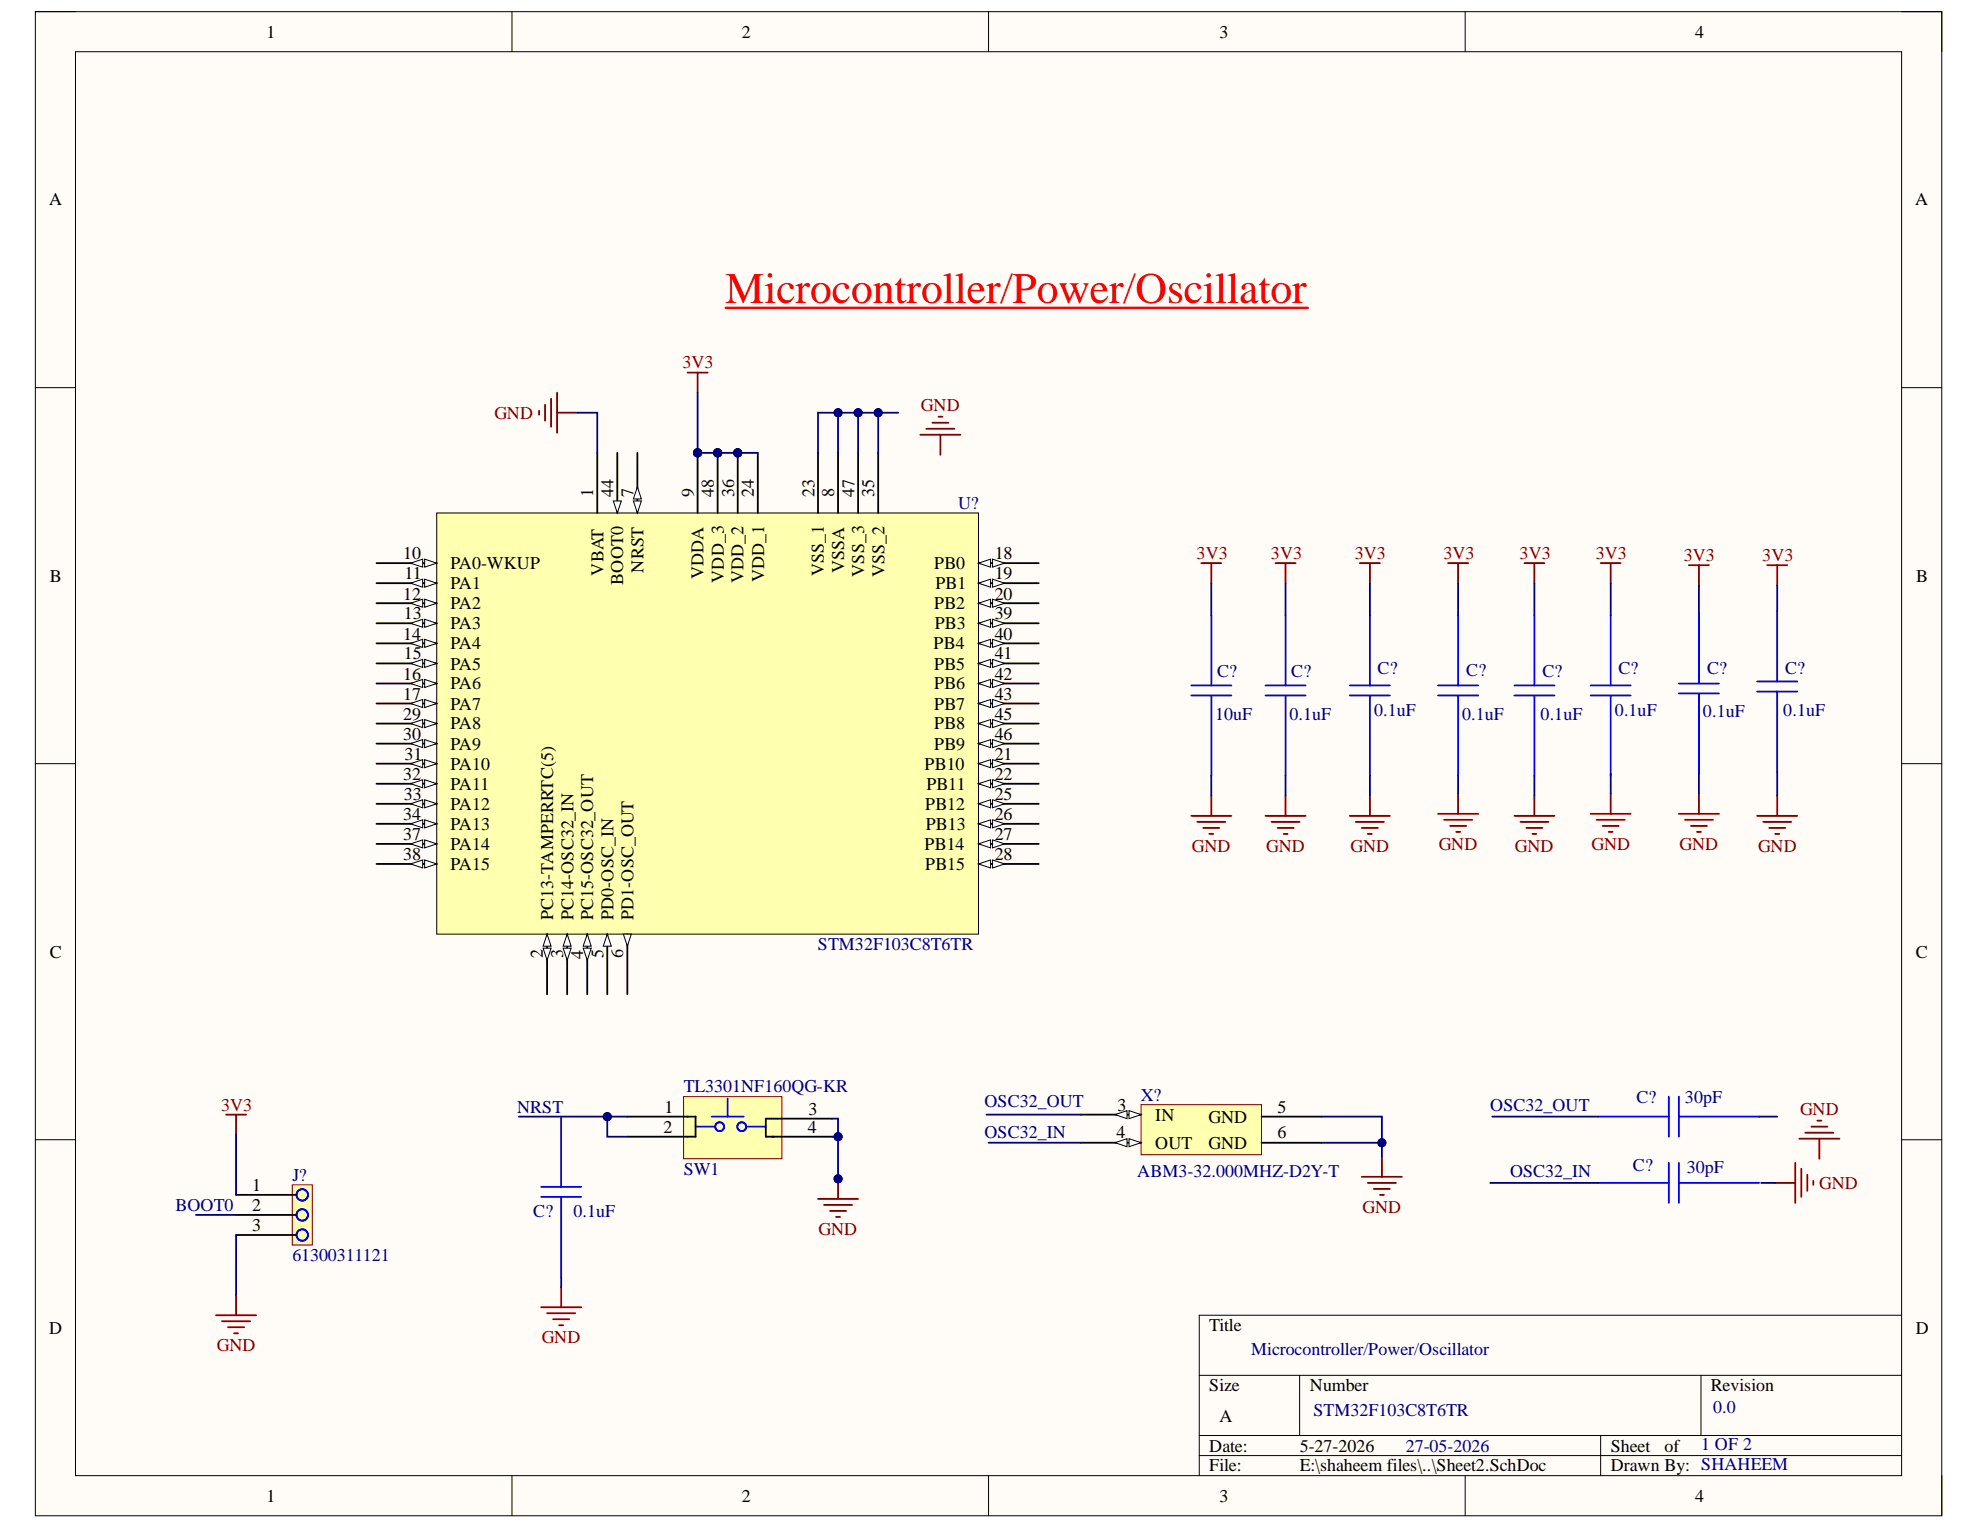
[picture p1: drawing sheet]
<svg xmlns="http://www.w3.org/2000/svg" width="279mm" height="216mm" viewBox="0 0 279 216" stroke-linecap="round" stroke-linejoin="round" font-family="sans-serif">
<path d="M5 1.6h269v212.3h-269z" fill-rule="evenodd" fill="#fffcf8"/>
<path d="M5 1.6h269v212.3h-269z" fill="none" stroke="#000" stroke-width=".14"/>
<path d="M10.7 7.3h257.6v200.9h-257.6z" fill-rule="evenodd" fill="#fffcf8"/>
<g fill="none" stroke="#000" stroke-width=".14">
<path d="M5 1.6h5.7M10.7 7.3h257.6v200.9h-257.6zM72.2 1.6v5.7M139.5 1.6v5.7M206.8 1.6v5.7M268.3 1.6h5.7v5.7M5 54.7h5.7M268.3 54.7h5.7M5 107.8h5.7M268.3 107.8h5.7M5 160.8h5.7M268.3 160.8h5.7"/>
<path d="M169.2 194.1h99.1M183.4 194.1v8.5M240 194.1v8.5M268.3 185.6h-99.1v22.6M72.2 208.2v5.7M139.5 208.2v5.7M169.2 202.6h99.1M169.2 205.4h99.1M206.8 208.2v5.7M225.9 202.6v5.6M274 208.2v5.7"/>
</g>
<path d="M102.4 43.4h82.1" fill="none" stroke="#f00" stroke-width=".34"/>
<path d="M61.6 72.4h76.5v59.4h-76.5z" fill-rule="evenodd" fill="#ffffb0"/>
<path d="M61.6 72.4h76.5v59.4h-76.5z" fill="none" stroke="#000" stroke-width=".14"/>
<path d="M53.1 79.5h8.5M84.3 63.9v8.5M118.3 63.9v8.5" fill="none" stroke="#000" stroke-width=".25"/>
<path d="M59.9 78.9l1.7 .6-1.7 .5z" fill="#f8fcff"/>
<path d="M59.9 78.9l1.7 .6-1.7 .5z" fill="none" stroke="#000" stroke-width=".14"/>
<path d="M57.9 79.5l1.7-.6v1.1z" fill="#f8fcff"/>
<path d="M57.9 79.5l1.7-.6v1.1z" fill="none" stroke="#000" stroke-width=".14"/>
<path d="M53.1 82.3h8.5" fill="none" stroke="#000" stroke-width=".25"/>
<path d="M59.9 81.7l1.7 .6-1.7 .6z" fill="#f8fcff"/>
<path d="M59.9 81.7l1.7 .6-1.7 .6z" fill="none" stroke="#000" stroke-width=".14"/>
<path d="M57.9 82.3l1.7-.6v1.2z" fill="#f8fcff"/>
<path d="M57.9 82.3l1.7-.6v1.2z" fill="none" stroke="#000" stroke-width=".14"/>
<path d="M53.1 85.1h8.5" fill="none" stroke="#000" stroke-width=".25"/>
<path d="M59.9 84.6l1.7 .5-1.7 .6z" fill="#f8fcff"/>
<path d="M59.9 84.6l1.7 .5-1.7 .6z" fill="none" stroke="#000" stroke-width=".14"/>
<path d="M57.9 85.1l1.7-.5v1.1z" fill="#f8fcff"/>
<path d="M57.9 85.1l1.7-.5v1.1z" fill="none" stroke="#000" stroke-width=".14"/>
<path d="M53.1 88h8.5" fill="none" stroke="#000" stroke-width=".25"/>
<path d="M59.9 87.4l1.7 .6-1.7 .5z" fill="#f8fcff"/>
<path d="M59.9 87.4l1.7 .6-1.7 .5z" fill="none" stroke="#000" stroke-width=".14"/>
<path d="M57.9 88l1.7-.6v1.1z" fill="#f8fcff"/>
<path d="M57.9 88l1.7-.6v1.1z" fill="none" stroke="#000" stroke-width=".14"/>
<path d="M53.1 90.8h8.5" fill="none" stroke="#000" stroke-width=".25"/>
<path d="M59.9 90.2l1.7 .6-1.7 .5z" fill="#f8fcff"/>
<path d="M59.9 90.2l1.7 .6-1.7 .5z" fill="none" stroke="#000" stroke-width=".14"/>
<path d="M57.9 90.8l1.7-.6v1.1z" fill="#f8fcff"/>
<path d="M57.9 90.8l1.7-.6v1.1z" fill="none" stroke="#000" stroke-width=".14"/>
<path d="M53.1 93.6h8.5" fill="none" stroke="#000" stroke-width=".25"/>
<path d="M59.9 93.1l1.7 .5-1.7 .6z" fill="#f8fcff"/>
<path d="M59.9 93.1l1.7 .5-1.7 .6z" fill="none" stroke="#000" stroke-width=".14"/>
<path d="M57.9 93.6l1.7-.5v1.1z" fill="#f8fcff"/>
<path d="M57.9 93.6l1.7-.5v1.1z" fill="none" stroke="#000" stroke-width=".14"/>
<path d="M53.1 96.4h8.5" fill="none" stroke="#000" stroke-width=".25"/>
<path d="M59.9 95.9l1.7 .5-1.7 .6z" fill="#f8fcff"/>
<path d="M59.9 95.9l1.7 .5-1.7 .6z" fill="none" stroke="#000" stroke-width=".14"/>
<path d="M57.9 96.4l1.7-.5v1.1z" fill="#f8fcff"/>
<path d="M57.9 96.4l1.7-.5v1.1z" fill="none" stroke="#000" stroke-width=".14"/>
<path d="M53.1 99.3h8.5" fill="none" stroke="#000" stroke-width=".25"/>
<path d="M59.9 98.7l1.7 .6-1.7 .5z" fill="#f8fcff"/>
<path d="M59.9 98.7l1.7 .6-1.7 .5z" fill="none" stroke="#000" stroke-width=".14"/>
<path d="M57.9 99.3l1.7-.6v1.1z" fill="#f8fcff"/>
<path d="M57.9 99.3l1.7-.6v1.1z" fill="none" stroke="#000" stroke-width=".14"/>
<path d="M138.1 79.5h8.5" fill="none" stroke="#000" stroke-width=".25"/>
<path d="M138.1 79.5l1.7-.6v1.1z" fill="#f8fcff"/>
<path d="M138.1 79.5l1.7-.6v1.1z" fill="none" stroke="#000" stroke-width=".14"/>
<path d="M140.1 78.9l1.7 .6-1.7 .5z" fill="#f8fcff"/>
<path d="M140.1 78.9l1.7 .6-1.7 .5z" fill="none" stroke="#000" stroke-width=".14"/>
<path d="M138.1 82.3h8.5" fill="none" stroke="#000" stroke-width=".25"/>
<path d="M138.1 82.3l1.7-.6v1.2z" fill="#f8fcff"/>
<path d="M138.1 82.3l1.7-.6v1.2z" fill="none" stroke="#000" stroke-width=".14"/>
<path d="M140.1 81.7l1.7 .6-1.7 .6z" fill="#f8fcff"/>
<path d="M140.1 81.7l1.7 .6-1.7 .6z" fill="none" stroke="#000" stroke-width=".14"/>
<path d="M138.1 85.1h8.5" fill="none" stroke="#000" stroke-width=".25"/>
<path d="M138.1 85.1l1.7-.5v1.1z" fill="#f8fcff"/>
<path d="M138.1 85.1l1.7-.5v1.1z" fill="none" stroke="#000" stroke-width=".14"/>
<path d="M140.1 84.6l1.7 .5-1.7 .6z" fill="#f8fcff"/>
<path d="M140.1 84.6l1.7 .5-1.7 .6z" fill="none" stroke="#000" stroke-width=".14"/>
<path d="M138.1 107.8h8.5" fill="none" stroke="#000" stroke-width=".25"/>
<path d="M138.1 107.8l1.7-.6v1.1z" fill="#f8fcff"/>
<path d="M138.1 107.8l1.7-.6v1.1z" fill="none" stroke="#000" stroke-width=".14"/>
<path d="M140.1 107.2l1.7 .6-1.7 .5z" fill="#f8fcff"/>
<path d="M140.1 107.2l1.7 .6-1.7 .5z" fill="none" stroke="#000" stroke-width=".14"/>
<path d="M138.1 110.6h8.5" fill="none" stroke="#000" stroke-width=".25"/>
<path d="M138.1 110.6l1.7-.6v1.2z" fill="#f8fcff"/>
<path d="M138.1 110.6l1.7-.6v1.2z" fill="none" stroke="#000" stroke-width=".14"/>
<path d="M140.1 110l1.7 .6-1.7 .6z" fill="#f8fcff"/>
<path d="M140.1 110l1.7 .6-1.7 .6z" fill="none" stroke="#000" stroke-width=".14"/>
<path d="M115.4 63.9v8.5M138.1 113.4h8.5" fill="none" stroke="#000" stroke-width=".25"/>
<path d="M138.1 113.4l1.7-.5v1.1z" fill="#f8fcff"/>
<path d="M138.1 113.4l1.7-.5v1.1z" fill="none" stroke="#000" stroke-width=".14"/>
<path d="M140.1 112.9l1.7 .5-1.7 .6z" fill="#f8fcff"/>
<path d="M140.1 112.9l1.7 .5-1.7 .6z" fill="none" stroke="#000" stroke-width=".14"/>
<path d="M138.1 116.3h8.5" fill="none" stroke="#000" stroke-width=".25"/>
<path d="M138.1 116.3l1.7-.6v1.1z" fill="#f8fcff"/>
<path d="M138.1 116.3l1.7-.6v1.1z" fill="none" stroke="#000" stroke-width=".14"/>
<path d="M140.1 115.7l1.7 .6-1.7 .5z" fill="#f8fcff"/>
<path d="M140.1 115.7l1.7 .6-1.7 .5z" fill="none" stroke="#000" stroke-width=".14"/>
<path d="M138.1 119.1h8.5" fill="none" stroke="#000" stroke-width=".25"/>
<path d="M138.1 119.1l1.7-.6v1.1z" fill="#f8fcff"/>
<path d="M138.1 119.1l1.7-.6v1.1z" fill="none" stroke="#000" stroke-width=".14"/>
<path d="M140.1 118.5l1.7 .6-1.7 .5z" fill="#f8fcff"/>
<path d="M140.1 118.5l1.7 .6-1.7 .5z" fill="none" stroke="#000" stroke-width=".14"/>
<path d="M138.1 121.9h8.5" fill="none" stroke="#000" stroke-width=".25"/>
<path d="M138.1 121.9l1.7-.6v1.2z" fill="#f8fcff"/>
<path d="M138.1 121.9l1.7-.6v1.2z" fill="none" stroke="#000" stroke-width=".14"/>
<path d="M140.1 121.3l1.7 .6-1.7 .6z" fill="#f8fcff"/>
<path d="M140.1 121.3l1.7 .6-1.7 .6z" fill="none" stroke="#000" stroke-width=".14"/>
<path d="M53.1 102.1h8.5" fill="none" stroke="#000" stroke-width=".25"/>
<path d="M59.9 101.5l1.7 .6-1.7 .6z" fill="#f8fcff"/>
<path d="M59.9 101.5l1.7 .6-1.7 .6z" fill="none" stroke="#000" stroke-width=".14"/>
<path d="M57.9 102.1l1.7-.6v1.2z" fill="#f8fcff"/>
<path d="M57.9 102.1l1.7-.6v1.2z" fill="none" stroke="#000" stroke-width=".14"/>
<path d="M53.1 104.9h8.5" fill="none" stroke="#000" stroke-width=".25"/>
<path d="M59.9 104.4l1.7 .5-1.7 .6z" fill="#f8fcff"/>
<path d="M59.9 104.4l1.7 .5-1.7 .6z" fill="none" stroke="#000" stroke-width=".14"/>
<path d="M57.9 104.9l1.7-.5v1.1z" fill="#f8fcff"/>
<path d="M57.9 104.9l1.7-.5v1.1z" fill="none" stroke="#000" stroke-width=".14"/>
<path d="M53.1 107.8h8.5" fill="none" stroke="#000" stroke-width=".25"/>
<path d="M59.9 107.2l1.7 .6-1.7 .5z" fill="#f8fcff"/>
<path d="M59.9 107.2l1.7 .6-1.7 .5z" fill="none" stroke="#000" stroke-width=".14"/>
<path d="M57.9 107.8l1.7-.6v1.1z" fill="#f8fcff"/>
<path d="M57.9 107.8l1.7-.6v1.1z" fill="none" stroke="#000" stroke-width=".14"/>
<path d="M53.1 110.6h8.5" fill="none" stroke="#000" stroke-width=".25"/>
<path d="M59.9 110l1.7 .6-1.7 .6z" fill="#f8fcff"/>
<path d="M59.9 110l1.7 .6-1.7 .6z" fill="none" stroke="#000" stroke-width=".14"/>
<path d="M57.9 110.6l1.7-.6v1.2z" fill="#f8fcff"/>
<path d="M57.9 110.6l1.7-.6v1.2z" fill="none" stroke="#000" stroke-width=".14"/>
<path d="M53.1 113.4h8.5" fill="none" stroke="#000" stroke-width=".25"/>
<path d="M59.9 112.9l1.7 .5-1.7 .6z" fill="#f8fcff"/>
<path d="M59.9 112.9l1.7 .5-1.7 .6z" fill="none" stroke="#000" stroke-width=".14"/>
<path d="M57.9 113.4l1.7-.5v1.1z" fill="#f8fcff"/>
<path d="M57.9 113.4l1.7-.5v1.1z" fill="none" stroke="#000" stroke-width=".14"/>
<path d="M53.1 116.3h8.5" fill="none" stroke="#000" stroke-width=".25"/>
<path d="M59.9 115.7l1.7 .6-1.7 .5z" fill="#f8fcff"/>
<path d="M59.9 115.7l1.7 .6-1.7 .5z" fill="none" stroke="#000" stroke-width=".14"/>
<path d="M57.9 116.3l1.7-.6v1.1z" fill="#f8fcff"/>
<path d="M57.9 116.3l1.7-.6v1.1z" fill="none" stroke="#000" stroke-width=".14"/>
<path d="M123.9 63.9v8.5M53.1 119.1h8.5" fill="none" stroke="#000" stroke-width=".25"/>
<path d="M59.9 118.5l1.7 .6-1.7 .5z" fill="#f8fcff"/>
<path d="M59.9 118.5l1.7 .6-1.7 .5z" fill="none" stroke="#000" stroke-width=".14"/>
<path d="M57.9 119.1l1.7-.6v1.1z" fill="#f8fcff"/>
<path d="M57.9 119.1l1.7-.6v1.1z" fill="none" stroke="#000" stroke-width=".14"/>
<path d="M53.1 121.9h8.5" fill="none" stroke="#000" stroke-width=".25"/>
<path d="M59.9 121.3l1.7 .6-1.7 .6z" fill="#f8fcff"/>
<path d="M59.9 121.3l1.7 .6-1.7 .6z" fill="none" stroke="#000" stroke-width=".14"/>
<path d="M57.9 121.9l1.7-.6v1.2z" fill="#f8fcff"/>
<path d="M57.9 121.9l1.7-.6v1.2z" fill="none" stroke="#000" stroke-width=".14"/>
<path d="M138.1 88h8.5" fill="none" stroke="#000" stroke-width=".25"/>
<path d="M138.1 88l1.7-.6v1.1z" fill="#f8fcff"/>
<path d="M138.1 88l1.7-.6v1.1z" fill="none" stroke="#000" stroke-width=".14"/>
<path d="M140.1 87.4l1.7 .6-1.7 .5z" fill="#f8fcff"/>
<path d="M140.1 87.4l1.7 .6-1.7 .5z" fill="none" stroke="#000" stroke-width=".14"/>
<path d="M138.1 90.8h8.5" fill="none" stroke="#000" stroke-width=".25"/>
<path d="M138.1 90.8l1.7-.6v1.1z" fill="#f8fcff"/>
<path d="M138.1 90.8l1.7-.6v1.1z" fill="none" stroke="#000" stroke-width=".14"/>
<path d="M140.1 90.2l1.7 .6-1.7 .5z" fill="#f8fcff"/>
<path d="M140.1 90.2l1.7 .6-1.7 .5z" fill="none" stroke="#000" stroke-width=".14"/>
<path d="M138.1 93.6h8.5" fill="none" stroke="#000" stroke-width=".25"/>
<path d="M138.1 93.6l1.7-.5v1.1z" fill="#f8fcff"/>
<path d="M138.1 93.6l1.7-.5v1.1z" fill="none" stroke="#000" stroke-width=".14"/>
<path d="M140.1 93.1l1.7 .5-1.7 .6z" fill="#f8fcff"/>
<path d="M140.1 93.1l1.7 .5-1.7 .6z" fill="none" stroke="#000" stroke-width=".14"/>
<path d="M138.1 96.4h8.5" fill="none" stroke="#000" stroke-width=".25"/>
<path d="M138.1 96.4l1.7-.5v1.1z" fill="#f8fcff"/>
<path d="M138.1 96.4l1.7-.5v1.1z" fill="none" stroke="#000" stroke-width=".14"/>
<path d="M140.1 95.9l1.7 .5-1.7 .6z" fill="#f8fcff"/>
<path d="M140.1 95.9l1.7 .5-1.7 .6z" fill="none" stroke="#000" stroke-width=".14"/>
<path d="M138.1 99.3h8.5" fill="none" stroke="#000" stroke-width=".25"/>
<path d="M138.1 99.3l1.7-.6v1.1z" fill="#f8fcff"/>
<path d="M138.1 99.3l1.7-.6v1.1z" fill="none" stroke="#000" stroke-width=".14"/>
<path d="M140.1 98.7l1.7 .6-1.7 .5z" fill="#f8fcff"/>
<path d="M140.1 98.7l1.7 .6-1.7 .5z" fill="none" stroke="#000" stroke-width=".14"/>
<path d="M138.1 102.1h8.5" fill="none" stroke="#000" stroke-width=".25"/>
<path d="M138.1 102.1l1.7-.6v1.2z" fill="#f8fcff"/>
<path d="M138.1 102.1l1.7-.6v1.2z" fill="none" stroke="#000" stroke-width=".14"/>
<path d="M140.1 101.5l1.7 .6-1.7 .6z" fill="#f8fcff"/>
<path d="M140.1 101.5l1.7 .6-1.7 .6z" fill="none" stroke="#000" stroke-width=".14"/>
<path d="M138.1 104.9h8.5" fill="none" stroke="#000" stroke-width=".25"/>
<path d="M138.1 104.9l1.7-.5v1.1z" fill="#f8fcff"/>
<path d="M138.1 104.9l1.7-.5v1.1z" fill="none" stroke="#000" stroke-width=".14"/>
<path d="M140.1 104.4l1.7 .5-1.7 .6z" fill="#f8fcff"/>
<path d="M140.1 104.4l1.7 .5-1.7 .6z" fill="none" stroke="#000" stroke-width=".14"/>
<path d="M121.1 63.9v8.5" fill="none" stroke="#000" stroke-width=".25"/>
<path d="M76.1 58v.5M76.9 57.1v2.3M77.8 56.3v3.9M78.6 55.4v5.7M78.6 58.2h2.8M97 52.6h2.9M98.4 52.6v2.8M131.6 59.7h2.2M132.4 58.8h.6M129.9 61.4h5.6M130.7 60.5h4M132.7 61.4v2.8" fill="none" stroke="#800000" stroke-width=".25"/>
<path d="M41.2 167.2h2.9v8.5h-2.9z" fill-rule="evenodd" fill="#ffffb0"/>
<path d="M41.2 167.2h2.9v8.5h-2.9z" fill="none" stroke="#800000" stroke-width=".14"/>
<g fill="none" stroke="#00f" stroke-width=".25">
<circle cx="42.7" cy="171.4" r=".81"/>
<circle cx="42.7" cy="168.6" r=".81"/>
<circle cx="42.7" cy="174.3" r=".81"/>
</g>
<path d="M33.3 168.6h8.5M33.3 171.4h8.5M33.3 174.3h8.5" fill="none" stroke="#000" stroke-width=".25"/>
<path d="M31.9 157.3h2.8M33.3 157.3v2.8M30.5 185.6h5.6M31.3 186.4h4M32.2 187.3h2.2M33 188.1h.6M33.3 182.8v2.8" fill="none" stroke="#800000" stroke-width=".25"/>
<path d="M96.5 154.7h13.8v8.8h-13.8z" fill-rule="evenodd" fill="#ffffb0"/>
<path d="M96.5 154.7h13.8v8.8h-13.8z" fill="none" stroke="#800000" stroke-width=".14"/>
<g fill="none" stroke="#00f" stroke-width=".25">
<path d="M79.2 157.6v9.9M98.2 159h2.5M100.4 157.6h4.6M102.7 155v2.6M105.5 159h2.6M76.3 167.5h5.7M76.3 168.9h5.7M79.2 168.9v11.3"/>
<circle cx="101.6" cy="159" r=".63"/>
<circle cx="104.7" cy="159" r=".63"/>
</g>
<path d="M88.5 157.6h9.7v2.8h-9.7M117.4 157.9h-9.3v2.5h9.3" fill="none" stroke="#000" stroke-width=".25"/>
<path d="M115.4 169.2h5.7M116.3 170h3.9M117.1 170.9h2.3M118 171.7h.5M118.3 166.3v2.9M76.4 184.5h5.6M77.2 185.3h4M78.1 186.2h2.2M78.9 187h.6M79.2 181.6v2.9" fill="none" stroke="#800000" stroke-width=".25"/>
<circle cx="118.3" cy="166.3" r=".57" fill="#000080"/>
<circle cx="118.3" cy="166.3" r=".57" fill="none" stroke="#000080" stroke-width=".14"/>
<g fill="none" stroke="#00f" stroke-width=".25">
<path d="M168.1 96.7h5.7M168.1 98.1h5.7M170.9 86.8v9.9M170.9 98.1v11.4M178.6 96.7h5.6M178.6 98.1h5.6M181.4 86.8v9.9M181.4 98.1v11.4M190.5 96.7h5.6M190.5 98.1h5.6M193.3 86.8v9.9M193.3 98.1v11.4"/>
<path d="M202.9 96.7h5.7M202.9 98.1h5.7M205.8 86.8v9.9M205.8 98.1v11.4M213.7 96.7h5.6M213.7 98.1h5.6M216.5 86.8v9.9M216.5 98.1v11.4M224.5 96.7h5.6M224.5 98.1h5.6M227.3 86.8v9.9M227.3 98.1v11.4"/>
<path d="M236.9 96.5h5.7M236.9 97.9h5.7M239.7 86.5v10M239.7 97.9v11.3M248 96.2h5.6M248 97.6h5.6M250.8 86.3v9.9M250.8 97.6v11.3"/>
</g>
<g fill="none" stroke="#800000" stroke-width=".25">
<path d="M169.5 79.5h2.8M170.9 79.5v2.8M180 79.5h2.8M181.4 79.5v2.8M191.9 79.5h2.8M193.3 79.5v2.8M204.3 79.5h2.9M205.8 79.5v2.8M215.1 79.5h2.8M216.5 79.5v2.8M225.9 79.5h2.8M227.3 79.5v2.8"/>
<path d="M238.3 79.8h2.9M239.7 79.8v2.8M249.4 79.8h2.8M250.8 79.8v2.8M168.1 115.1h5.7M169 116h3.9M169.8 116.8h2.3M170.6 117.7h.6M170.9 112.3v2.8M178.6 115.1h5.6M179.4 116h4M180.3 116.8h2.2"/>
<path d="M181.1 117.7h.6M181.4 112.3v2.8M190.5 115.1h5.6M191.3 116h4M192.2 116.8h2.2M193 117.7h.6M193.3 112.3v2.8M202.9 114.8h5.7M203.8 115.7h3.9M204.6 116.5h2.3M205.5 117.4h.5M205.8 112v2.8"/>
<path d="M213.7 115.1h5.6M214.5 116h4M215.4 116.8h2.3M216.2 117.7h.6M216.5 112.3v2.8M224.5 114.8h5.6M225.3 115.7h4M226.1 116.5h2.3M227 117.4h.6M227.3 112v2.8M236.9 114.8h5.7M237.8 115.7h3.9"/>
<path d="M238.6 116.5h2.3M239.5 117.4h.5M239.7 112v2.8M248 115.1h5.6M248.8 116h4M249.7 116.8h2.2M250.5 117.7h.6M250.8 112.3v2.8"/>
</g>
<path d="M161 155.9h17v7h-17z" fill-rule="evenodd" fill="#ffffb0"/>
<path d="M161 155.9h17v7h-17z" fill="none" stroke="#800000" stroke-width=".14"/>
<path d="M152.5 157.3h8.5" fill="none" stroke="#000" stroke-width=".25"/>
<path d="M159.3 156.7l1.7 .6-1.7 .6z" fill="#f8fcff"/>
<path d="M159.3 156.7l1.7 .6-1.7 .6z" fill="none" stroke="#000" stroke-width=".14"/>
<path d="M157.3 157.3l1.7-.6v1.2z" fill="#f8fcff"/>
<path d="M157.3 157.3l1.7-.6v1.2z" fill="none" stroke="#000" stroke-width=".14"/>
<path d="M152.5 161.3h8.5" fill="none" stroke="#000" stroke-width=".25"/>
<path d="M159.3 160.7l1.7 .6-1.7 .5z" fill="#f8fcff"/>
<path d="M159.3 160.7l1.7 .6-1.7 .5z" fill="none" stroke="#000" stroke-width=".14"/>
<path d="M157.3 161.3l1.7-.6v1.1z" fill="#f8fcff"/>
<path d="M157.3 161.3l1.7-.6v1.1z" fill="none" stroke="#000" stroke-width=".14"/>
<path d="M178 157.6h8.5M178 161.3h8.5" fill="none" stroke="#000" stroke-width=".25"/>
<path d="M225.6 157.6h9.9M235.5 154.7v5.7M236.9 154.7v5.7M236.9 157.6h11.3M225.6 166.9h9.9M235.5 164.1v5.6M236.9 164.1v5.6M236.9 166.9h11.3" fill="none" stroke="#00f" stroke-width=".25"/>
<g fill="none" stroke="#800000" stroke-width=".25">
<path d="M254.7 159.8h4M255.6 159h2.3M256.4 158.1h.6M192.2 166.1h5.6M193 166.9h4M193.9 167.8h2.2M194.7 168.6h.6M195 163.2v2.9M250.5 166.9h2.8M253.3 164.1v5.6M253.9 160.7h5.7M254.2 164.9v4"/>
<path d="M255 165.8v2.2M255.9 166.6v.6M256.7 160.7v2.8"/>
</g>
<path d="M118.3 58.2v5.7" fill="none" stroke="#000080" stroke-width=".25"/>
<circle cx="118.3" cy="58.2" r=".57" fill="#000080"/>
<circle cx="118.3" cy="58.2" r=".57" fill="none" stroke="#000080" stroke-width=".14"/>
<path d="M121.1 58.2v5.7" fill="none" stroke="#000080" stroke-width=".25"/>
<circle cx="121.1" cy="58.2" r=".57" fill="#000080"/>
<circle cx="121.1" cy="58.2" r=".57" fill="none" stroke="#000080" stroke-width=".14"/>
<path d="M123.9 58.2v5.7" fill="none" stroke="#000080" stroke-width=".25"/>
<circle cx="123.9" cy="58.2" r=".57" fill="#000080"/>
<circle cx="123.9" cy="58.2" r=".57" fill="none" stroke="#000080" stroke-width=".14"/>
<path d="M98.4 55.4v8.5M126.8 58.2h-11.4v5.7" fill="none" stroke="#000080" stroke-width=".25"/>
<circle cx="123.9" cy="58.2" r=".57" fill="#000080"/>
<circle cx="123.9" cy="58.2" r=".57" fill="none" stroke="#000080" stroke-width=".14"/>
<circle cx="121.1" cy="58.2" r=".57" fill="#000080"/>
<circle cx="121.1" cy="58.2" r=".57" fill="none" stroke="#000080" stroke-width=".14"/>
<circle cx="118.3" cy="58.2" r=".57" fill="#000080"/>
<circle cx="118.3" cy="58.2" r=".57" fill="none" stroke="#000080" stroke-width=".14"/>
<path d="M81.4 58.2h2.9v5.7M73.2 157.6h15.3M27.6 171.4h5.7M33.3 160.1v8.5M33.3 174.3v8.5" fill="none" stroke="#000080" stroke-width=".25"/>
<circle cx="85.7" cy="157.6" r=".57" fill="#000080"/>
<circle cx="85.7" cy="157.6" r=".57" fill="none" stroke="#000080" stroke-width=".14"/>
<path d="M85.7 157.6v2.8h2.8" fill="none" stroke="#000080" stroke-width=".25"/>
<circle cx="85.7" cy="157.6" r=".57" fill="#000080"/>
<circle cx="85.7" cy="157.6" r=".57" fill="none" stroke="#000080" stroke-width=".14"/>
<path d="M117.4 160.4h.9v6.2M79.2 180.2v1.4" fill="none" stroke="#000080" stroke-width=".25"/>
<circle cx="118.3" cy="160.4" r=".57" fill="#000080"/>
<circle cx="118.3" cy="160.4" r=".57" fill="none" stroke="#000080" stroke-width=".14"/>
<circle cx="118.3" cy="166.3" r=".57" fill="#000080"/>
<circle cx="118.3" cy="166.3" r=".57" fill="none" stroke="#000080" stroke-width=".14"/>
<path d="M117.4 157.9h.9v2.5" fill="none" stroke="#000080" stroke-width=".25"/>
<circle cx="118.3" cy="160.4" r=".57" fill="#000080"/>
<circle cx="118.3" cy="160.4" r=".57" fill="none" stroke="#000080" stroke-width=".14"/>
<g fill="none" stroke="#000080" stroke-width=".25">
<path d="M170.9 82.3v4.5M181.4 82.3v4.5M193.3 82.3v4.5M205.8 82.3v4.5M216.5 82.3v4.5M227.3 82.3v4.5M239.7 82.6v3.9M250.8 82.6v3.7M170.9 109.5v2.8M181.4 109.5v2.8M193.3 109.5v2.8M205.8 109.5v2.5"/>
<path d="M216.5 109.5v2.8M227.3 109.2v2.8M239.7 109.2v2.8M250.8 108.9v3.4M139.2 157.3h13.3M186.5 157.6h8.5v5.6M210.6 157.6h15M248.2 157.6h2.6M139.5 161.3h13M210.3 166.9h15.3M248.5 166.9h2"/>
</g>
<circle cx="195" cy="161.3" r=".56" fill="#000080"/>
<circle cx="195" cy="161.3" r=".56" fill="none" stroke="#000080" stroke-width=".14"/>
<path d="M186.5 161.3h8.5" fill="none" stroke="#000080" stroke-width=".25"/>
<circle cx="195" cy="161.3" r=".56" fill="#000080"/>
<circle cx="195" cy="161.3" r=".56" fill="none" stroke="#000080" stroke-width=".14"/>
<g font-size="9.9">
<text x="79.4" y="138.1">PIU?03</text>
<text x="87.8" y="138.1">PIU?06</text>
</g>
<text font-size="9.5" x="89.3" y="70.1">PIU?07</text>
<g font-size="9.5" fill="#000080">
<text x="97.7" y="70.1">PIU?09</text>
<text x="103.4" y="70.1">PIU?036</text>
</g>
<text font-size="6.2" fill="#f00" x="102.4" y="42.8">Microcontroller/Power/Oscillator</text>
<g font-size="2.5">
<text x="37.6" y="5.3">1</text>
<text x="104.7" y="5.3">2</text>
<text x="172.1" y="5.3">3</text>
<text x="239.2" y="5.3">4</text>
<text x="6.9" y="29">A</text>
<text x="270.2" y="29">A</text>
<text x="83.7" y="70.1" transform="rotate(-90 83.7 70.1)">1</text>
<text x="86.6" y="70.1" transform="rotate(-90 86.6 70.1)">44</text>
<text x="89.4" y="70.1" transform="rotate(-90 89.4 70.1)">7</text>
<text x="97.9" y="70.1" transform="rotate(-90 97.9 70.1)">9</text>
<text x="100.7" y="70.1" transform="rotate(-90 100.7 70.1)">48</text>
<text x="103.6" y="70.1" transform="rotate(-90 103.6 70.1)">36</text>
<text x="106.4" y="70.1" transform="rotate(-90 106.4 70.1)">24</text>
<text x="114.9" y="70.1" transform="rotate(-90 114.9 70.1)">23</text>
<text x="117.7" y="70.1" transform="rotate(-90 117.7 70.1)">8</text>
<text x="120.6" y="70.1" transform="rotate(-90 120.6 70.1)">47</text>
<text x="123.4" y="70.1" transform="rotate(-90 123.4 70.1)">35</text>
<text x="7" y="82.1">B</text>
<text x="56.9" y="78.9">10</text>
<text x="57.1" y="81.7">11</text>
<text x="63.6" y="80.3">PA0-WKUP</text>
<text x="63.6" y="83.2">PA1</text>
<text x="85.1" y="81.2" transform="rotate(-90 85.1 81.2)">VBAT</text>
<text x="87.9" y="82.5" transform="rotate(-90 87.9 82.5)">BOOT0</text>
<text x="90.8" y="80.8" transform="rotate(-90 90.8 80.8)">NRST</text>
<text x="99.3" y="81.7" transform="rotate(-90 99.3 81.7)">VDDA</text>
<text x="102.1" y="82.2" transform="rotate(-90 102.1 82.2)">VDD_3</text>
<text x="104.9" y="82.3" transform="rotate(-90 104.9 82.3)">VDD_2</text>
<text x="107.8" y="82.1" transform="rotate(-90 107.8 82.1)">VDD_1</text>
<text x="116.3" y="81.3" transform="rotate(-90 116.3 81.3)">VSS_1</text>
<text x="119.1" y="80.9" transform="rotate(-90 119.1 80.9)">VSSA</text>
<text x="121.9" y="81.4" transform="rotate(-90 121.9 81.4)">VSS_3</text>
<text x="124.8" y="81.5" transform="rotate(-90 124.8 81.5)">VSS_2</text>
<text x="131.8" y="80.3">PB0</text>
<text x="132" y="83.2">PB1</text>
<text x="140.4" y="78.9">18</text>
<text x="140.4" y="81.7">19</text>
<text x="270.4" y="82.1">B</text>
<text x="56.9" y="84.6">12</text>
<text x="57" y="87.4">13</text>
<text x="63.6" y="86">PA2</text>
<text x="63.6" y="88.8">PA3</text>
<text x="131.8" y="86">PB2</text>
<text x="131.9" y="88.8">PB3</text>
<text x="140.4" y="84.6">20</text>
<text x="140.4" y="87.4">39</text>
<text x="56.9" y="90.3">14</text>
<text x="56.9" y="95.9">16</text>
<text x="57" y="93.1">15</text>
<text x="63.6" y="91.6">PA4</text>
<text x="63.6" y="94.5">PA5</text>
<text x="131.7" y="91.6">PB4</text>
<text x="131.8" y="94.5">PB5</text>
<text x="140.4" y="90.3">40</text>
<text x="140.4" y="93.1">41</text>
<text x="140.4" y="95.9">42</text>
<text x="56.9" y="98.7">17</text>
<text x="56.9" y="101.6">29</text>
<text x="63.6" y="97.3">PA6</text>
<text x="63.6" y="100.1">PA7</text>
<text x="131.8" y="97.3">PB6</text>
<text x="131.8" y="100.1">PB7</text>
<text x="140.4" y="98.7">43</text>
<text x="140.4" y="101.6">45</text>
<text x="56.9" y="104.4">30</text>
<text x="57.1" y="107.2">31</text>
<text x="63.6" y="102.9">PA8</text>
<text x="63.6" y="105.8">PA9</text>
<text x="131.8" y="102.9">PB8</text>
<text x="131.8" y="105.8">PB9</text>
<text x="140.4" y="107.2">21</text>
<text x="140.4" y="104.4">46</text>
<text x="56.9" y="110">32</text>
<text x="57" y="112.8">33</text>
<text x="63.6" y="108.6">PA10</text>
<text x="63.6" y="111.5">PA11</text>
<text x="130.5" y="108.6">PB10</text>
<text x="130.7" y="111.5">PB11</text>
<text x="140.4" y="110">22</text>
<text x="140.4" y="112.8">25</text>
<text x="56.9" y="115.7">34</text>
<text x="56.9" y="118.5">37</text>
<text x="63.6" y="114.3">PA12</text>
<text x="63.6" y="117.1">PA13</text>
<text x="63.6" y="119.9">PA14</text>
<text x="130.5" y="119.9">PB14</text>
<text x="130.6" y="114.3">PB12</text>
<text x="130.6" y="117.1">PB13</text>
<text x="140.4" y="115.7">26</text>
<text x="140.4" y="118.5">27</text>
<text x="56.9" y="121.4">38</text>
<text x="63.6" y="122.8">PA15</text>
<text x="130.6" y="122.8">PB15</text>
<text x="140.4" y="121.4">28</text>
<text x="78" y="129.8" transform="rotate(-90 78 129.8)">PC13-TAMPERRTC(5)</text>
<text x="80.9" y="129.8" transform="rotate(-90 80.9 129.8)">PC14-OSC32_IN</text>
<text x="83.7" y="129.8" transform="rotate(-90 83.7 129.8)">PC15-OSC32_OUT</text>
<text x="86.6" y="129.8" transform="rotate(-90 86.6 129.8)">PD0-OSC_IN</text>
<text x="89.4" y="129.8" transform="rotate(-90 89.4 129.8)">PD1-OSC_OUT</text>
<text x="7" y="135.1">C</text>
<text x="76.6" y="135.2" transform="rotate(-90 76.6 135.2)">2</text>
<text x="79.5" y="135.1" transform="rotate(-90 79.5 135.1)">3</text>
<text x="82.3" y="135.3" transform="rotate(-90 82.3 135.3)">4</text>
<text x="85.1" y="135.2" transform="rotate(-90 85.1 135.2)">5</text>
<text x="87.9" y="135.2" transform="rotate(-90 87.9 135.2)">6</text>
<text x="270.3" y="135.1">C</text>
<text x="93.6" y="159.8">2</text>
<text x="93.8" y="157">1</text>
<text x="114" y="159.8">4</text>
<text x="114.1" y="157.3">3</text>
<text x="157.5" y="160.7">4</text>
<text x="157.7" y="156.8">3</text>
<text x="163" y="158.1">IN</text>
<text x="170.5" y="158.5">GND</text>
<text x="180.3" y="157">5</text>
<text x="180.3" y="160.7">6</text>
<text x="163" y="162.1">OUT</text>
<text x="170.5" y="162.1">GND</text>
<text x="35.6" y="168.1">1</text>
<text x="35.6" y="170.9">2</text>
<text x="35.6" y="173.8">3</text>
<text x="6.9" y="188.2">D</text>
<text x="170.6" y="187.9">Title</text>
<text x="270.3" y="188.2">D</text>
<text x="170.6" y="196.3">Size</text>
<text x="184.8" y="196.3">Number</text>
<text x="241.4" y="196.3">Revision</text>
<text x="172.1" y="200.6">A</text>
<text x="170.6" y="204.9">Date:</text>
<text x="170.6" y="207.6">File:</text>
<text x="183.4" y="204.9">5-27-2026</text>
<text x="183.4" y="207.6">E:\shaheem files\..\Sheet2.SchDoc</text>
<text x="227.3" y="204.9">Sheet</text>
<text x="227.3" y="207.6">Drawn By: SHAHEEM</text>
<text x="234.9" y="204.9">of</text>
<text x="37.6" y="211.9">1</text>
<text x="104.7" y="211.9">2</text>
<text x="172.1" y="211.9">3</text>
<text x="239.2" y="211.9">4</text>
</g>
<g font-size="2.5" fill="#800000">
<text x="96.3" y="52">3V3</text>
<text x="69.8" y="59.1">GND</text>
<text x="130" y="58">GND</text>
<text x="168.9" y="78.9">3V3</text>
<text x="179.3" y="78.9">3V3</text>
<text x="191.2" y="78.9">3V3</text>
<text x="203.7" y="78.9">3V3</text>
<text x="214.4" y="78.9">3V3</text>
<text x="225.2" y="78.9">3V3</text>
<text x="237.6" y="79.2">3V3</text>
<text x="248.7" y="79.2">3V3</text>
<text x="203" y="119.9">GND</text>
<text x="224.6" y="119.9">GND</text>
<text x="237" y="119.9">GND</text>
<text x="168.2" y="120.3">GND</text>
<text x="178.7" y="120.3">GND</text>
<text x="190.6" y="120.3">GND</text>
<text x="213.8" y="120.3">GND</text>
<text x="248.1" y="120.3">GND</text>
<text x="31.2" y="156.8">3V3</text>
<text x="254" y="157.3">GND</text>
<text x="256.7" y="167.8">GND</text>
<text x="192.3" y="171.1">GND</text>
<text x="115.5" y="174.3">GND</text>
<text x="30.6" y="190.7">GND</text>
<text x="76.4" y="189.6">GND</text>
</g>
<g font-size="2.5" fill="#000080">
<text x="135.2" y="71.8">U?</text>
<text x="171.7" y="95.6">C?</text>
<text x="182.2" y="95.6">C?</text>
<text x="194.4" y="95.1">C?</text>
<text x="206.9" y="95.3">C?</text>
<text x="217.6" y="95.6">C?</text>
<text x="228.4" y="95.1">C?</text>
<text x="240.9" y="95.1">C?</text>
<text x="251.9" y="95.1">C?</text>
<text x="171.5" y="101.6">10uF</text>
<text x="182" y="101.6">0.1uF</text>
<text x="193.9" y="101">0.1uF</text>
<text x="206.3" y="101.6">0.1uF</text>
<text x="217.4" y="101.6">0.1uF</text>
<text x="227.9" y="101">0.1uF</text>
<text x="240.3" y="101.2">0.1uF</text>
<text x="251.6" y="101">0.1uF</text>
<text x="115.4" y="134.1">STM32F103C8T6TR</text>
<text x="96.5" y="154.1">TL3301NF160QG-KR</text>
<text x="161" y="155.3">X?</text>
<text x="230.9" y="155.6">C?</text>
<text x="237.8" y="155.6">30pF</text>
<text x="73" y="157">NRST</text>
<text x="138.9" y="156.2">OSC32_OUT</text>
<text x="138.9" y="160.7">OSC32_IN</text>
<text x="210.3" y="156.8">OSC32_OUT</text>
<text x="41.3" y="166.7">J?</text>
<text x="96.5" y="165.8">SW1</text>
<text x="160.5" y="166.1">ABM3-32.000MHZ-D2Y-T</text>
<text x="213.1" y="166.1">OSC32_IN</text>
<text x="230.4" y="165.2">C?</text>
<text x="238" y="165.5">30pF</text>
<text x="24.8" y="170.9">BOOT0</text>
<text x="75.3" y="171.7">C?</text>
<text x="80.9" y="171.7">0.1uF</text>
<text x="41.3" y="178">61300311121</text>
<text x="176.6" y="191.2">Microcontroller/Power/Oscillator</text>
<text x="185.3" y="199.8">STM32F103C8T6TR</text>
<text x="241.7" y="199.4">0.0</text>
<text x="198.4" y="204.9">27-05-2026</text>
<text x="240.1" y="204.6">1 OF 2</text>
</g>
</svg>
